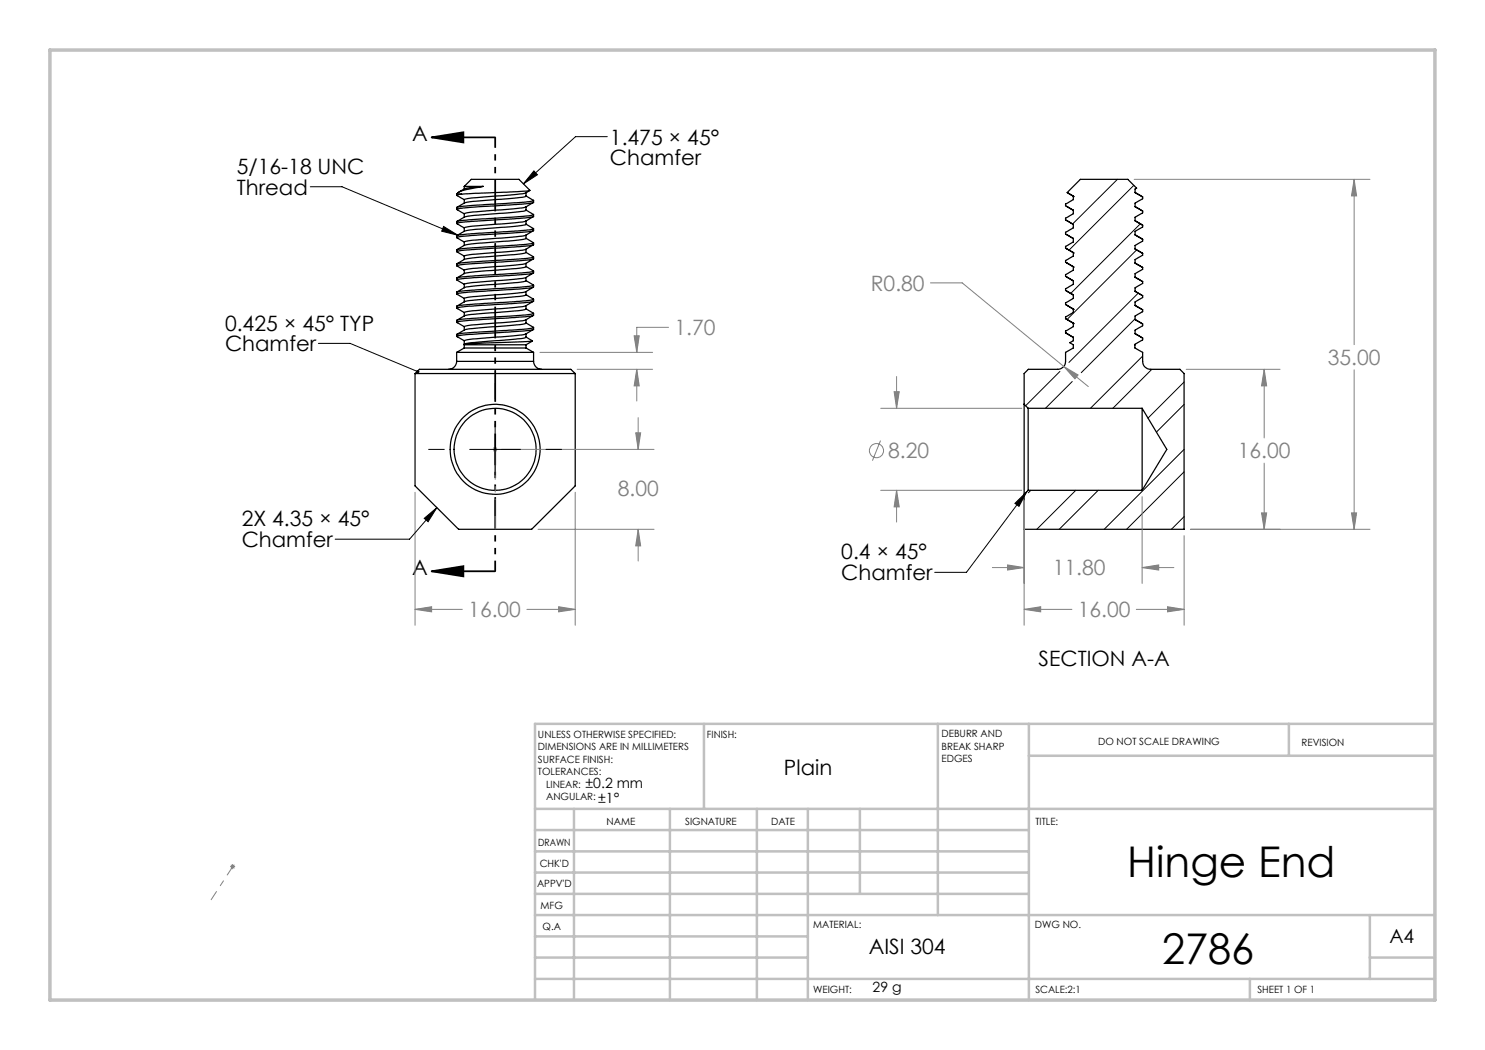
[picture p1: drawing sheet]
<svg xmlns="http://www.w3.org/2000/svg" width="297mm" height="210mm" viewBox="0 0 297 210" stroke-linecap="round" stroke-linejoin="round" font-family="sans-serif">
<g fill="none" stroke="#000" stroke-width=".25">
<path d="M91.3 38.8h1M91.3 38.8v.2M91.6 38.5l-.3 .3M92.3 38.8l-1 .3 1.6 .8M92.9 39.9v.7M92.9 37.3v.5M92.9 37.3h3.7M92.9 37.3l1.4-1.4h9.5l2.2 2.2-2.6 .2-11.1 .5M96.6 37.3l-1 .1a5.8 5.8 0 0 0-3.8 1M96.6 37.3a14.6 14.6 0 0 0-5 1.3M105.2 39.2l-.7 .3-8.5 .7a7 7 0 0 0-4.6 1.3M105.2 39.2l1.5 .9-2 .4-12 .7-1.4 .3"/>
<path d="M105.2 38.6v.6M105.9 38.1l-.7 .5-.7 .2-9.9 .8-1.7 .3M213.6 38.6l1.2 .7M227 38.5l1.5 .9M227 38.5a.7 .7 0 0 1 .3-.9l-1.7-1.7h-9.5l-2.7 2.6 1.3 .7v.7l-1.6 .9v.4l1.6 .8M228.5 39.4v.3l-1.5 .9v.7l1.5 .9M91.3 41.5v.4M91.3 55.6v.4M92.9 42.7v.7M92.9 45.6v.6M92.9 48.4v.7M92.9 51.2v.7"/>
<path d="M92.9 54v.7M92.9 56.9v.6M92.9 59.7v.7M105.2 41.4v.6l-.5 .3-8.3 .7a8.1 8.1 0 0 0-5 1.3M105.2 44.9a90.4 90.4 0 0 1-11.1 1.1l-1.2 .2-1.5 .9M105.2 47v.7a68.4 68.4 0 0 1-10.2 1 5.5 5.5 0 0 0-3.6 1.2M105.2 49.8v.7a9.6 9.6 0 0 1-3.9 .5l-5.2 .4a7.7 7.7 0 0 0-4.7 1.4M105.2 52.7v.6a60.6 60.6 0 0 1-9.4 1 7 7 0 0 0-4.4 1.3M105.2 55.5v.7a45.8 45.8 0 0 1-8.2 .8l-.8 .1a7.9 7.9 0 0 0-4.8 1.3M105.2 58.3v.7a51.4 51.4 0 0 1-8.5 .9l-1.6 .1a5.2 5.2 0 0 0-3.7 1.2M105.2 42l1.5 .9M105.2 44.8l1.5 1-3.3 .4-11.5 .8-.5 .1-.1 .4"/>
<path d="M105.2 47.7l1.5 .8M105.2 50.5l1.5 .9-2 .3-12.3 .9-1.1 .2v.4M105.2 53.3l1.5 .9M105.2 56.1l1.5 1-2.8 .4-11.8 .7-.8 .2v.4M105.2 58.9l1.5 1-2.9 .4-10.3 .6-2.2 .4M105.2 44.2v.7M106.7 40.5a5.6 5.6 0 0 1-4 1.3l-8.1 .6-1.7 .3M106.7 43.3a5.6 5.6 0 0 1-4 1.3l-8.1 .6-1.7 .4M106.7 46.1a5.6 5.6 0 0 1-4 1.3l-8.1 .6-1.7 .4M106.7 49a5.6 5.6 0 0 1-4 1.2l-8.1 .7-1.7 .3M106.7 51.8a5.6 5.6 0 0 1-4 1.2l-8.1 .7-1.7 .3M106.7 54.6a5.6 5.6 0 0 1-4 1.3l-8.1 .6-1.7 .4"/>
<path d="M106.7 57.4a5.6 5.6 0 0 1-4 1.3l-8.1 .6-1.7 .4M106.7 42.9a50.1 50.1 0 0 1-8.2 .8l-6.4 .4-.8 .2v.4M106.7 48.5l-.1 .2-1.8 .2-12.1 .8-1.4 .2v.4M106.7 54.2l-.2 .2-.7 .1-11.7 .7-2.8 .4M106.7 40.1v.4l-1.2 .2-12.1 .8a3.6 3.6 0 0 0-2.1 .4l1.6 .8M106.7 43.3l-1.6 .3-10.7 .7-3.1 .4 1.6 .9M106.7 45.7v.4a2.65 2.65 0 0 1-1.7 .3l-10.6 .7-3.1 .4 1.6 .9M106.7 48.6v.4l-.9 .2-12.2 .8-2.3 .3 1.6 .9M106.7 51.4v.4l-1 .2-12.6 .8-1.8 .3 1.6 .9M106.7 54.2v.4l-1.6 .3-10.2 .6-3.6 .5 1.6 .9M106.7 57.4a51.6 51.6 0 0 1-9 .8l-4.9 .3-1.5 .3 1.6 .9M106.7 59.9v.3l-.9 .3-11.9 .7-2.6 .4 1.6 .9"/>
<path d="M106.7 42.9v.4M106.7 57v.4M213.1 49.6l1.7 1M213.1 49.6l1.6 .9v.7l-1.6 .9v.3l1.6 .9v.7l-1.6 .9v.4l1.6 .9M213.3 46.9h.1M213.3 58.2h.1M213.3 52.6h.1M213.3 55.4h.1M213.3 44.1h.1M213.3 46.9l1.4 .8M213.3 58.2l1.4 .8M213.3 44.1l1.4 .8"/>
<path d="M213.3 55.4l1.4 .8M213.3 41.3l1.4 .7M213.3 52.6l1.5 .8M214.7 42v.7l-1.6 .9v.4l1.6 .9M214.7 44.9v.7l-1.6 .9v.3l1.6 .9M214.7 56.2v.7l-1.6 .8v.4l1.6 .9M214.7 59v.7l-1.6 .9v.3l1.6 .9v.7l-1.6 .9v.3l1.6 .9v.7l-1.6 .9v.4M214.7 47.7v.7l-1.6 .9v.3M227 44.1l1.5 .9M227 52.6l1.5 .9M227 41.3l1.5 .9M227 55.4l1.5 .9"/>
<path d="M227 49.8l1.5 .9M227 58.2l1.5 .9M227 46.9l1.5 1M227 58.3l1.5 .9M228.5 45h.1M228.5 53.5h.1M228.5 59.1v.1M228.5 42.2v.4l-1.5 .9v.7l1.5 .8M228.5 50.7v.3l-1.5 .9v.7l1.5 .9M228.5 47.9v.3l-1.5 .9v.7l1.5 .9M228.5 59.2v.3l-1.5 .9v.7l1.5 .9M228.5 45v.4l-1.5 .9v.7l1.5 .9"/>
<path d="M228.5 53.5v.4l-1.5 .8v.7l1.5 .9M228.5 56.3v.4l-1.5 .9v.7M83 74.7l.9-.8h30.3l.8 .8M83 74.7h32M83 74.7v22.5l8.7 8.7h14.6l8.7-8.7v-22.5M91.3 72.3a1.63 1.63 0 0 1-1.6 1.6M91.3 70.5h15.4M91.3 72.3h15.4M91.3 61.3v.3M91.3 66.9v.4M91.3 70.5v1.8M92.8 68.9l13.7-.7-1.3 .8"/>
<path d="M92.8 68.9l.1 .1M92.9 62.5v.7M92.9 65.3v.7M92.9 68.1v.7M92.9 69.6h12.3M92.9 69h12.3M92.9 69.6l-1.6 .9M92.9 69v.6M105.2 61.1v.7a42.9 42.9 0 0 1-8.1 .8l-1.6 .2a5.9 5.9 0 0 0-4.1 1.3M105.2 64.6l-1.3 .3-8.7 .7a5.4 5.4 0 0 0-3.8 1.3M105.2 61.8l1.5 .9-1.6 .3-13 .9a.6 .6 0 0 0-.8 .5M105.2 64.6l1.5 .9a6.2 6.2 0 0 1-2.7 .4l-9.6 .6-2 .2-1.1 .2"/>
<path d="M105.2 67.4l1.3 .8M105.2 64v.6M105.2 66.8v.6a40.2 40.2 0 0 1-8 .9l-.9 .1a9.9 9.9 0 0 0-3.5 .5M105.2 69.6l1.5 .9M105.2 69v.6M106.7 60.2a5.6 5.6 0 0 1-4 1.3l-8.1 .7-1.7 .3M106.7 63.1a5.6 5.6 0 0 1-4 1.2l-8.1 .7-1.7 .3M106.7 65.9a5.6 5.6 0 0 1-4 1.3l-8.1 .6-1.7 .3M106.7 72.3a1.63 1.63 0 0 0 1.6 1.6M106.7 63l-1.5 .4-7.9 .4a26 26 0 0 0-6 .7l1.6 .8M106.7 65.5v.4l-1.3 .2-11.9 .8-2.2 .4 1.6 .8M106.7 62.7v.3"/>
<path d="M106.7 70.5v1.8M213.1 66.6l1.6 .9M213.1 66.6l1.6 .8v.7l-.7 .4 .7 .5v.6l-1.6 .9v1.8a1.57 1.57 0 0 1-1.6 1.6h-5.8l-.9 .8v6.1M213.3 63.8l1.5 .9M213.3 61h.1M213.3 61l1.5 .9M226.9 69h.1M227 66.7l1.5 .9M227 63.9l1.5 .9M227 61.1l1.5 .9M228.5 64.8v.3l-1.5 .9v.7l1.5 .9M228.5 62v.3l-1.5 .9v.7"/>
<path d="M228.5 67.6v.4l-1.5 .9v.7l1.5 .9v1.8a1.57 1.57 0 0 0 1.6 1.6h5.9l.8 .8v31.2h-32v-7M204.8 80.8v18.1M204.8 80.8l.8 .9M205.6 81.7v16.4M205.6 98.1l-.8 .8M205.6 98.1h22.8M205.6 81.7h22.8M228.4 81.7v16.4M228.4 81.7l5 8.2-5 8.2"/>
<circle cx="99" cy="89.9" r="8.2"/>
<circle cx="99" cy="89.9" r="9"/>
</g>
<g fill="none" stroke="#000" stroke-width=".2">
<path d="M62.1 37.4h6.3l23.2 9.7M106.8 34.2l.7 .8-2.8 1.8zM121.5 27.3h-6.4l-10.4 9.5M223.5 35.9l-9 8.9M226.8 37.1l-13 12.9M88.7 45.3l2.9 1.8-3.3-.9zM227.3 50l-13.9 13.9M227.6 58.7l-13.8 13.8M228 44.8l-13.9 13.9M63.7 68.7h6.3l13.5 5.6M99 76.6v3.1M212 74.3l-6.9 6.9"/>
<path d="M214.5 76.3l-5.4 5.4M227 63.8l-10.7 10.7M228.5 71.2l-10.4 10.5M228.5 62.3l-.2 .1M230.4 73.9l-7.8 7.8M236.8 76.4l-7.2 7.2M85.7 89.9h3.2M93.9 89.9h10.2M99 84.8v10.2M109.2 89.9h3.1M205.4 98.3l-12.1 16.2h-6.4M206.2 98.1l-.5 .5"/>
<path d="M215.2 98.1l-7.8 7.8M219.6 98.1l-7.8 7.8M236.8 89.9l-16 16M236.8 80.9l-5.5 5.5M236.8 94.4l-11.5 11.5M84.8 103.7l2.6-2.2-1.8 2.8zM87.4 101.5l-5.5 6.3h-14.9M99 100v3.1M203 100.7l2.4-2.4-1.6 3zM236.8 103.3l-2.5 2.6"/>
</g>
<g fill="none" stroke="#808080" stroke-width=".2">
<path d="M226.8 35.9h47.2M270.8 35.9l.5 3.3h-1zM270.8 35.9v33M186.1 56.6h6.3l25.3 20.7M108 70.5h22.5M115.4 73.9h15.1M126.8 67.2h1l-.4 3.3zM127.4 73.9l.4 3.3h-1zM127.4 73.9v6.3M133.7 65.5h-6.3v5M178.8 78.3h1l-.5 3.4zM179.3 75.3v6.4"/>
<path d="M212.8 73.3l2.8 1.7-.6 .8zM237.2 73.9h18.8M252.8 73.9l.5 3.3h-1zM252.8 73.9v13.7M270.8 74v31.9M83 98.5v26.6M98.5 89.9h1M98.7 89.5l.7 .7M99 89.4v1M99.4 89.5l-.7 .7M100.3 89.9h30.5M115 98.5v26.6"/>
<path d="M127.1 86.6h1l-.5 3.3zM127.6 83.5v6.4M176.1 88.1l-1.6 4M176.1 98.1h28.3M176.1 81.7h28.3M179.3 98.1l.5 3.3h-1zM179.3 98.1v6.3M228.4 99.3v17.4M252.8 92.6v13.3M107.6 105.9h23.2M127.6 105.9l.5 3.3h-1zM127.6 105.9v6.3"/>
<path d="M198.5 113.5h6.3M201.5 113l3.3 .5-3.3 .5zM204.8 100.1v25M228.4 113.5l3.3-.5v1zM228.4 113.5h6.4M236.8 107.1v18M238.1 105.9h35.9M252.3 102.6h1l-.5 3.3zM270.3 102.6h1l-.5 3.3zM83 121.9l3.3-.6v1.1zM83 121.9h9.5M105.4 121.9h9.6"/>
<path d="M111.7 121.3l3.3 .6-3.3 .5zM204.8 121.9l3.3-.6v1.1zM204.8 121.9h9.6M227.3 121.9h9.5M233.5 121.3l3.3 .6-3.3 .5zM46 173.3h1M46.2 173l.7 .7M46.5 172.8v1M46.9 173l-.7 .7"/>
<circle cx="175.3" cy="90.1" r="1.41"/>
</g>
<path d="M86.3 27.5l6.4-1.1v2.1zM86.3 27.5h12.7M86.3 114.3l6.4-1.1v2.1zM86.3 114.3h12.7" fill="none" stroke="#000" stroke-width=".35"/>
<path d="M99 27.4v86.8" fill="none" stroke="#000" stroke-width=".35" stroke-dasharray="6.3 1.3 1.3 1.3 1.3 1.3" stroke-dashoffset="4.2" stroke-linecap="butt"/>
<path d="M99 105.8v-16" fill="none" stroke="#808080" stroke-width=".2" stroke-dasharray="15.2 1.3 1.3 1.3" stroke-dashoffset="9.1" stroke-linecap="butt"/>
<path d="M42.2 180l4.4-6.7" fill="none" stroke="#808080" stroke-width=".2" stroke-dasharray="15.2 1.3 1.3 1.3" stroke-dashoffset="13.2" stroke-linecap="butt"/>
<g fill="none" stroke="#c0c0c0" stroke-width=".5">
<path d="M140.8 144.8v17M187.6 144.8v38.2M205.8 144.8v55.2M205.8 151.2h81.2M257.8 144.8v6.4M287 144.8h-180v55.2M107 161.8h180M107 178.8h98.8M107 174.5h98.8M107 170.3h98.8M107 166h98.8M114.8 161.8v38.2"/>
<path d="M134 161.8v38.2M151.4 161.8v38.2M161.6 161.8v38.2M172 161.8v17M107 195.8h180M107 191.5h54.6M107 187.3h54.6M107 183h180M250 195.8v4.2M274 191.5h13M274 183v12.8"/>
</g>
<path d="M10 10h277v190h-277z" fill="none" stroke="#c0c0c0" stroke-width=".7"/>
<g fill="#000">
<path d="M203 100.7l2.4-2.4-1.6 3z"/>
<path d="M86.3 27.5l6.4-1.1v2.1zM86.3 114.3l6.4-1.1v2.1z"/>
</g>
<path d="M126.8 67.2h1l-.4 3.3zM127.4 73.9l.4 3.3h-1zM83 121.9l3.3-.6v1.1zM111.7 121.3l3.3 .6-3.3 .5zM127.1 86.6h1l-.5 3.3zM127.6 105.9l.5 3.3h-1z" fill="#808080"/>
<path d="M84.8 103.7l2.6-2.2-1.8 2.8zM83.3 74.1a.34 .34 0 0 0 .1 .5 .34 .34 0 0 0 .5-.1l-.4-.2 .4 .2a.34 .34 0 0 0-.2-.4 .34 .34 0 0 0-.4 0zM88.7 45.3l2.9 1.8-3.3-.9zM106.8 34.2l.7 .8-2.8 1.8z" fill="#000"/>
<path d="M252.3 102.6h1l-.5 3.3zM252.8 73.9l.5 3.3h-1zM204.8 121.9l3.3-.6v1.1zM233.5 121.3l3.3 .6-3.3 .5zM228.4 113.5l3.3-.5v1zM201.5 113l3.3 .5-3.3 .5zM212.8 73.3l2.2 2.5 .6-.8zM179.3 98.1l.5 3.3h-1zM178.8 78.3h1l-.5 3.4zM270.3 102.6h1l-.5 3.3zM270.8 35.9l.5 3.3h-1z" fill="#808080"/>
<path d="M10.3 202.4h89.6v7.1h-89.6z" fill="#fff"/>
<g font-size="8.5">
<text x="225.4" y="175.4">Hinge End</text>
<text x="232.4" y="192.7">2786</text>
</g>
<g font-size="4.2">
<text x="82.4" y="28.2">A</text>
<text x="122" y="28.9">1.475 × 45°</text>
<text x="47.4" y="34.8">5/16-18 UNC</text>
<text x="122" y="33.1">Chamfer</text>
<text x="47.4" y="38.9">Thread</text>
<text x="45" y="66.1">0.425 × 45° TYP</text>
<text x="45" y="70.3">Chamfer</text>
<text x="48.3" y="105.3">2X 4.35 × 45°</text>
<text x="48.3" y="109.4">Chamfer</text>
<text x="168.3" y="111.9">0.4 × 45°</text>
<text x="82.4" y="115">A</text>
<text x="168.3" y="116.1">Chamfer</text>
<text x="207.7" y="133.2">SECTION A-A</text>
<text x="156.8" y="155.1">Plain</text>
<text x="173.8" y="190.8">AISI 304</text>
</g>
<g font-size="4.2" fill="#808080">
<text x="174.2" y="58.2">R0.80</text>
<text x="134.9" y="67.1">1.70</text>
<text x="265.6" y="73">35.00</text>
<text x="177.6" y="91.7">8.20</text>
<text x="247.6" y="91.7">16.00</text>
<text x="123.5" y="99.2">8.00</text>
<text x="210.6" y="115.1">11.80</text>
<text x="93.7" y="123.5">16.00</text>
<text x="215.6" y="123.5">16.00</text>
</g>
<text font-size="3.9" x="277.9" y="188.5">A4</text>
<g font-size="2.8">
<text x="117.1" y="157.5">±0.2 mm</text>
<text x="119.6" y="160.6">±1°</text>
<text x="174.5" y="198.5">29 g</text>
</g>
<g font-size="2">
<text x="107.6" y="147.6">UNLESS OTHERWISE SPECIFIED:</text>
<text x="141.4" y="147.6">FINISH:</text>
<text x="188.3" y="147.5">DEBURR AND</text>
<text x="188.3" y="150">BREAK SHARP</text>
<text x="219.6" y="149">DO NOT SCALE DRAWING</text>
<text x="260.3" y="149.2">REVISION</text>
<text x="107.6" y="150.1">DIMENSIONS ARE IN MILLIMETERS</text>
<text x="107.6" y="152.6">SURFACE FINISH:</text>
<text x="107.6" y="155.1">TOLERANCES:</text>
<text x="188.3" y="152.5">EDGES</text>
<text x="109.2" y="157.6">LINEAR:</text>
<text x="109.2" y="160.1">ANGULAR:</text>
<text x="121.3" y="165">NAME</text>
<text x="137" y="164.9">SIGNATURE</text>
<text x="154.2" y="164.9">DATE</text>
<text x="207.1" y="164.9">TITLE:</text>
<text x="107.6" y="169.1">DRAWN</text>
<text x="107.9" y="173.3">CHK'D</text>
<text x="107.4" y="177.4">APPV'D</text>
<text x="108.1" y="181.8">MFG</text>
<text x="108.5" y="186">Q.A</text>
<text x="162.6" y="185.5">MATERIAL:</text>
<text x="207" y="185.5">DWG NO.</text>
<text x="162.6" y="198.5">WEIGHT:</text>
<text x="207.1" y="198.6">SCALE:2:1</text>
<text x="251.5" y="198.6">SHEET 1 OF 1</text>
</g>
</svg>
